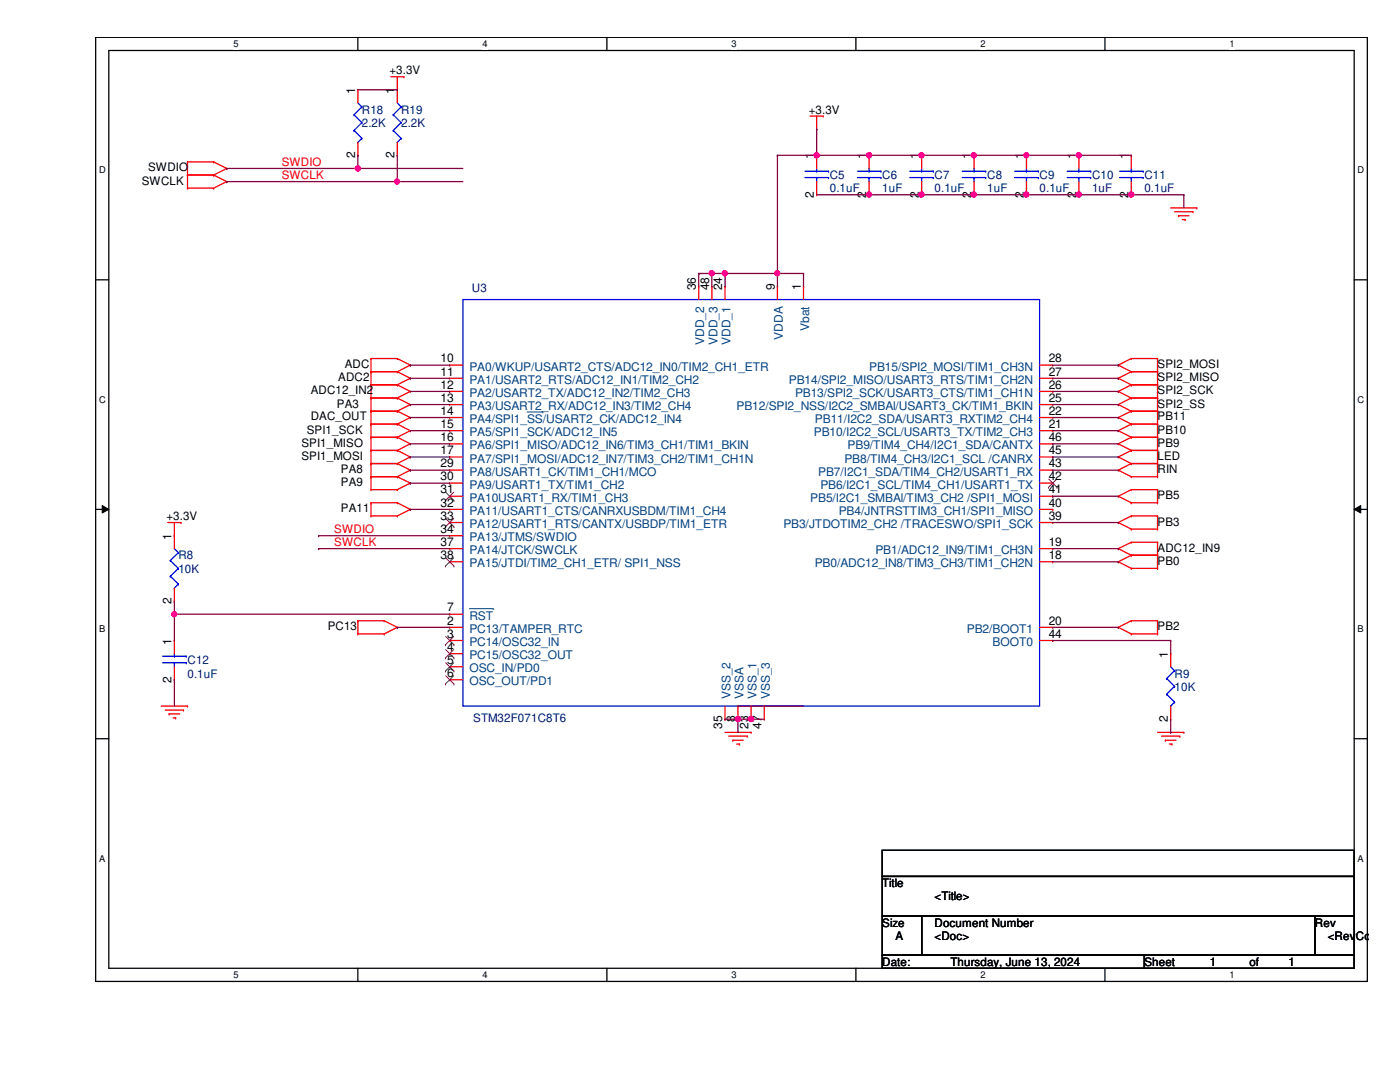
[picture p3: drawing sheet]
<svg xmlns="http://www.w3.org/2000/svg" width="279mm" height="216mm" viewBox="0 0 279 216" stroke-linecap="round" stroke-linejoin="round" font-family="sans-serif">
<path d="M19.1 7.5h253.8v188.3h-253.8zM21.7 10.1h248.6v183.1h-248.6z" fill="none" stroke="#000" stroke-width=".25"/>
<g fill="#fff">
<path d="M46.6 7.7h1v2.1h-1z"/>
<path d="M46.6 193.5h1v2.1h-1z"/>
</g>
<path d="M71.4 7.5v2.6M71.4 193.2v2.6" fill="none" stroke="#000" stroke-width=".25"/>
<g fill="#fff">
<path d="M96.3 7.7h1v2.1h-1z"/>
<path d="M96.3 193.5h1v2.1h-1z"/>
</g>
<path d="M121.1 7.5v2.6M121.1 193.2v2.6" fill="none" stroke="#000" stroke-width=".25"/>
<g fill="#fff">
<path d="M146 7.7h1v2.1h-1z"/>
<path d="M146 193.5h1v2.1h-1z"/>
</g>
<path d="M170.8 7.5v2.6M170.8 193.2v2.6" fill="none" stroke="#000" stroke-width=".25"/>
<g fill="#fff">
<path d="M195.7 7.7h1v2.1h-1z"/>
<path d="M195.7 193.5h1v2.1h-1z"/>
</g>
<path d="M220.5 7.5v2.6M220.5 193.2v2.6" fill="none" stroke="#000" stroke-width=".25"/>
<g fill="#fff">
<path d="M245.4 7.7h1v2.1h-1z"/>
<path d="M245.4 193.5h1v2.1h-1z"/>
<path d="M19.8 32.9h1.3v2.1h-1.3z"/>
<path d="M270.9 32.9h1.3v2.1h-1.3z"/>
<path d="M19.8 78.7h1.3v2.1h-1.3z"/>
<path d="M270.9 78.7h1.3v2.1h-1.3z"/>
</g>
<path d="M19.1 55.8h2.6M270.3 55.8h2.6" fill="none" stroke="#000" stroke-width=".25"/>
<g fill="#fff">
<path d="M19.8 124.5h1.2v2.1h-1.2z"/>
<path d="M270.9 124.5h1.3v2.1h-1.3z"/>
</g>
<path d="M19.1 101.6h2.6M270.3 101.6h2.6" fill="none" stroke="#000" stroke-width=".25"/>
<path d="M20.4 100.9l1.3 .7-1.3 .8zM270.3 101.6l1.3-.7v1.5z" fill="#000"/>
<path d="M20.4 100.9l1.3 .7-1.3 .8zM270.3 101.6l1.3-.7v1.5z" fill="none" stroke="#000" stroke-width=".2"/>
<g fill="#fff">
<path d="M19.8 170.3h1.2v2h-1.2z"/>
<path d="M270.9 170.3h1.3v2h-1.3z"/>
</g>
<path d="M19.1 147.4h2.6M270.3 147.4h2.6M176.1 169.7h94.2v5.2h-94.2zM176.1 174.9h94.2v7.9h-94.2zM176.1 182.8h7.8v7.8h-7.8zM176.1 190.6h52.3v2.6h-52.3zM183.9 182.8h78.5v7.8h-78.5zM228.4 190.6h41.9v2.6h-41.9zM262.4 182.8h7.9v7.8h-7.9z" fill="none" stroke="#000" stroke-width=".25"/>
<g fill="none" stroke="#f00" stroke-width=".25">
<path d="M71.4 17.9h.1M71.4 17.9v2.6M78 15.3h2.6M79.3 17.9h.1M79.3 15.3v5.2M80.6 15.3h.1M37.4 34.9h.1M37.4 32.3h.1M37.4 37.5h.1M37.4 34.9h5.2M37.4 32.3v5.2M37.4 32.3h5.2"/>
<path d="M37.4 37.5h5.2M42.6 34.9h.1M42.6 32.3h.1M42.6 37.5h.1M42.6 32.3l2.7 1.3M42.6 34.9l2.7 1.3M45.3 33.6h.1M45.3 36.2h.1M45.3 33.6l-2.7 1.3M45.3 36.2l-2.7 1.3M71.4 31h.1M71.4 28.4v2.6"/>
<path d="M79.3 31h.1M79.3 28.4v2.6M161.7 23.2h2.6M163 25.8h.1M163 31h.1M163 38.9h.1M163 23.2v2.6M163 31v2.6M163 36.2v2.7M164.3 23.2h.1M173.4 31h.1M173.4 38.9h.1"/>
<path d="M173.4 31v2.6M173.4 36.2v2.7M183.9 31h.1M183.9 38.9h.1M183.9 31v2.6M183.9 36.2v2.7M194.4 31h.1M194.4 38.9h.1M194.4 31v2.6M194.4 36.2v2.7M204.9 31h.1M204.9 38.9h.1"/>
<path d="M204.9 31v2.6M204.9 36.2v2.7M215.3 31h.1M215.3 38.9h.1M215.3 31v2.6M215.3 36.2v2.7M225.8 31h.1M225.8 38.9h.1M225.8 31v2.6M225.8 36.2v2.7M139.4 57.1h.1M139.4 57.1v2.7"/>
<path d="M142.1 57.1h.1M142.1 57.1v2.7M144.7 57.1h.1M144.7 57.1v2.7M155.2 57.1h.1M155.2 57.1v2.7M160.4 57.1h.1M160.4 57.1v2.7M233.6 41.5h5.2M234.4 42.2h3.7M235.2 43.1h.1M235.2 43.1h2.1"/>
<path d="M236 43.8h.5M236.5 43.8h.1M238.1 42.2h.1M238.8 41.5h.1M74 74.2h.1M74 71.5h.1M74 76.8h.1M74 79.4h.1M74 74.2h5.3M74 71.5v26.2M74 71.5h5.3M74 76.8h5.3"/>
<path d="M74 79.4h5.3M79.3 74.2h.1M79.3 71.5h.1M79.3 76.8h.1M79.3 79.4h.1M79.3 71.5l2.6 1.4M79.3 74.2l2.6 1.3M79.3 76.8l2.6 1.3M79.3 79.4l2.6 1.3M81.9 72.9h.1M81.9 75.5h.1M81.9 78.1h.1"/>
<path d="M81.9 72.9l-2.6 1.3M81.9 75.5l-2.6 1.3M81.9 78.1l-2.6 1.3M89.7 72.9h.1M89.7 75.5h.1M89.7 78.1h.1M89.7 72.9h2.7M89.7 75.5h2.7M89.7 78.1h2.7M207.5 72.9h2.6M207.5 75.5h2.6M207.5 78.1h2.6"/>
<path d="M210.1 78.1h.1M210.1 75.5h.1M210.1 72.9h.1M223.2 72.9h.1M223.2 75.5h.1M223.2 78.1h.1M223.2 72.9l2.6 1.3M223.2 75.5l2.6 1.3M223.2 78.1l2.6 1.3M225.8 71.5h.1M225.8 74.2h.1M225.8 76.8h.1"/>
<path d="M225.8 79.4h.1M225.8 74.2h5.2M225.8 71.5h5.2M225.8 71.5l-2.6 1.4M225.8 76.8h5.2M225.8 74.2l-2.6 1.3M225.8 79.4h5.2M225.8 76.8l-2.6 1.3M225.8 79.4l-2.6 1.3M231 71.5h.1M231 74.2h.1M231 76.8h.1"/>
<path d="M231 79.4h.1M231 71.5v23.6M74 82h.1M74 84.6h.1M74 87.2h.1M74 89.9h.1M74 92.5h.1M74 95.1h.1M74 97.7h.1M74 82h5.3M74 84.6h5.3M74 87.2h5.3"/>
<path d="M74 89.9h5.3M74 92.5h5.3M74 95.1h5.3M74 97.7h5.3M79.3 82h.1M79.3 84.6h.1M79.3 87.2h.1M79.3 89.9h.1M79.3 92.5h.1M79.3 95.1h.1M79.3 97.7h.1M79.3 82l2.6 1.3"/>
<path d="M79.3 84.6l2.6 1.3M79.3 87.2l2.6 1.4M79.3 89.9l2.6 1.3M79.3 92.5l2.6 1.3M79.3 95.1l2.6 1.3M81.9 80.7h.1M81.9 83.3h.1M81.9 85.9h.1M81.9 88.6h.1M81.9 91.2h.1M81.9 93.8h.1M81.9 96.4h.1"/>
<path d="M81.9 80.7l-2.6 1.3M81.9 83.3l-2.6 1.3M81.9 85.9l-2.6 1.3M81.9 88.6l-2.6 1.3M81.9 91.2l-2.6 1.3M81.9 93.8l-2.6 1.3M81.9 96.4l-2.6 1.3M89.7 80.7h.1M89.7 83.3h.1M89.7 85.9h.1M89.7 88.6h.1M89.7 91.2h.1"/>
<path d="M89.7 93.8h.1M89.7 96.4h.1M89.7 99h.1M89.7 80.7h2.7M89.7 83.3h2.7M89.7 85.9h2.7M89.7 88.6h2.7M89.7 91.2h2.7M89.7 93.8h2.7M89.7 96.4h2.7M89.7 99h2.7M207.5 80.7h2.6"/>
<path d="M207.5 83.3h2.6M207.5 85.9h2.6M207.5 88.6h2.6M207.5 91.2h2.6M207.5 93.8h2.6M207.5 96.4h2.6M207.5 99h2.6M210.1 85.9h.1M210.1 83.3h.1M210.1 80.7h.1M210.1 99h.1M210.1 96.4h.1"/>
<path d="M210.1 93.8h.1M210.1 91.2h.1M210.1 88.6h.1M223.2 80.7h.1M223.2 83.3h.1M223.2 85.9h.1M223.2 88.6h.1M223.2 91.2h.1M223.2 93.8h.1M223.2 99h.1M223.2 80.7l2.6 1.3M223.2 83.3l2.6 1.3"/>
<path d="M223.2 85.9l2.6 1.3M223.2 88.6l2.6 1.3M223.2 91.2l2.6 1.3M223.2 93.8l2.6 1.3M223.2 99l2.6 1.3M225.8 82h.1M225.8 84.6h.1M225.8 87.2h.1M225.8 89.9h.1M225.8 92.5h.1M225.8 95.1h.1M225.8 97.7h.1"/>
<path d="M225.8 82h5.2M225.8 84.6h5.2M225.8 82l-2.6 1.3M225.8 87.2h5.2M225.8 84.6l-2.6 1.3M225.8 89.9h5.2M225.8 87.2l-2.6 1.4M225.8 92.5h5.2M225.8 89.9l-2.6 1.3M225.8 92.5l-2.6 1.3M225.8 95.1h5.2M225.8 97.7l-2.6 1.3"/>
<path d="M225.8 97.7h5.2M231 82h.1M231 84.6h.1M231 87.2h.1M231 89.9h.1M231 92.5h.1M231 95.1h.1M231 97.7h.1M231 97.7v2.6M33.5 104.3h2.6M34.8 106.9h.1M34.8 120h.1"/>
<path d="M34.8 104.3v5.2M34.8 117.3v2.7M36.1 104.3h.1M74 103h.1M74 100.3h.1M74 100.3v2.7M74 100.3h5.3M74 103h5.3M79.3 103h.1M79.3 100.3h.1M79.3 100.3l2.6 1.3M81.9 101.6h.1"/>
<path d="M81.9 101.6l-2.6 1.4M89.7 101.6h.1M89.7 104.3h.1M89.7 106.9h.1M89.7 109.5h.1M89.7 112.1h.1M89.7 104.3h2.7M89.7 112.1h2.7M89.7 109.5h2.7M89.7 101.6h2.7M89.7 106.9h2.7M207.5 104.3h2.6"/>
<path d="M207.5 112.1h2.6M207.5 109.5h2.6M207.5 101.6h2.6M210.1 112.1h.1M210.1 109.5h.1M210.1 104.3h.1M210.1 101.6h.1M223.2 104.3h.1M223.2 109.5h.1M223.2 112.1h.1M223.2 104.3l2.6 1.3M223.2 109.5l2.6 1.3"/>
<path d="M223.2 112.1l2.6 1.3M225.8 100.3h.1M225.8 103h.1M225.8 105.6h.1M225.8 108.2h.1M225.8 110.8h.1M225.8 113.4h.1M225.8 100.3h5.2M225.8 103l-2.6 1.3M225.8 103h5.2M225.8 105.6h5.2M225.8 108.2l-2.6 1.3"/>
<path d="M225.8 108.2h5.2M225.8 110.8h5.2M225.8 110.8l-2.6 1.3M225.8 113.4h5.2M231 100.3h.1M231 103h.1M231 105.6h.1M231 108.2h.1M231 110.8h.1M231 113.4h.1M231 103v2.6M231 108.2v5.2"/>
<path d="M34.8 127.8h.1M34.8 135.6h.1M34.8 127.8v2.6M34.8 133.1v2.5M71.4 126.5h.1M71.4 123.9h.1M71.4 126.5h5.3M71.4 123.9v2.6M71.4 123.9h5.3M76.7 126.5h.1M76.7 123.9h.1M76.7 123.9l2.6 1.3"/>
<path d="M79.3 125.2h.1M79.3 125.2l-2.6 1.3M89.7 125.2h.1M89.7 127.8h.1M89.7 130.4h.1M89.7 133.1h.1M89.7 135.6h.1M89.7 122.6h.1M89.7 125.2h2.7M89.7 127.8h2.7M89.7 130.4h2.7M89.7 133.1h2.7"/>
<path d="M89.7 135.6h2.7M89.7 122.6h2.7M207.5 125.2h2.6M207.5 127.8h2.6M210.1 125.2h.1M210.1 127.8h.1M223.2 125.2h.1M223.2 125.2l2.6 1.3M225.8 123.9h.1M225.8 126.5h.1M225.8 126.5h5.2M225.8 123.9h5.2"/>
<path d="M225.8 123.9l-2.6 1.3M231 123.9h.1M231 126.5h.1M231 123.9v2.6M233.6 130.4h.1M233.6 130.4v2.7M32.2 140.9h5.2M33 141.7h3.6M33.7 142.5h.1M33.7 142.5h2.2M34.5 143.3h.6M35.1 143.3h.1"/>
<path d="M36.6 141.7h.1M37.4 140.9h.1M144.7 143.5h.1M144.7 146.1h5.2M144.7 140.9v2.6M145.5 146.9h3.6M146.3 147.7h.1M146.3 147.7h2M147 148.5h.6M147.3 143.5h.1M147.3 140.9v2.6M147.6 148.5h.1"/>
<path d="M149.1 146.9h.1M149.9 146.1h.1M149.9 143.5h.1M149.9 140.9v2.6M152.5 143.5h.1M152.5 140.9v2.6M231 146.1h5.3M231.8 146.9h3.7M232.6 147.7h.1M232.6 147.7h2.1M233.4 148.5h.5M233.6 143.5h.1"/>
<path d="M233.6 140.9v2.6M233.9 148.5h.1M235.5 146.9h.1M236.3 146.1h.1"/>
</g>
<g fill="none" stroke="#00f" stroke-width=".25">
<path d="M70.7 22.9h.1M70.7 26h.1M70.7 22.9l1.5 1.6M70.7 26l1.5 1.6M71.4 28.4h.1M71.4 20.5l.8 .8M72.2 21.3h.1M72.2 24.5h.1M72.2 27.6h.1M72.2 21.3l-1.5 1.6M72.2 24.5l-1.5 1.5M72.2 27.6l-.8 .8"/>
<path d="M78.5 22.9h.1M78.5 26h.1M78.5 22.9l1.6 1.6M78.5 26l1.6 1.6M79.3 28.4h.1M79.3 20.5l.8 .8M80.1 21.3h.1M80.1 24.5h.1M80.1 27.6h.1M80.1 21.3l-1.6 1.6M80.1 24.5l-1.6 1.5M80.1 27.6l-.8 .8"/>
<path d="M160.7 35.4h4.7M160.7 34.2h4.7M163 34.2h.1M163 35.4h.1M163 33.6v.6M163 35.4v.8M165.4 35.4h.1M165.4 34.2h.1M171.1 35.4h4.7M171.1 34.2h4.7M173.4 34.2h.1M173.4 35.4h.1"/>
<path d="M173.4 33.6v.6M173.4 35.4v.8M175.8 35.4h.1M175.8 34.2h.1M181.6 35.4h4.7M181.6 34.2h4.7M183.9 34.2h.1M183.9 35.4h.1M183.9 33.6v.6M183.9 35.4v.8M186.3 35.4h.1M186.3 34.2h.1"/>
<path d="M192 35.4h4.7M192 34.2h4.7M194.4 34.2h.1M194.4 35.4h.1M194.4 33.6v.6M194.4 35.4v.8M196.7 35.4h.1M196.7 34.2h.1M202.5 35.4h4.7M202.5 34.2h4.7M204.9 34.2h.1M204.9 35.4h.1"/>
<path d="M204.9 33.6v.6M204.9 35.4v.8M207.2 35.4h.1M207.2 34.2h.1M213 35.4h4.7M213 34.2h4.7M215.3 34.2h.1M215.3 35.4h.1M215.3 33.6v.6M215.3 35.4v.8M217.7 35.4h.1M217.7 34.2h.1"/>
<path d="M223.4 35.4h4.7M223.4 34.2h4.7M225.8 34.2h.1M225.8 35.4h.1M225.8 33.6v.6M225.8 35.4v.8M228.1 35.4h.1M228.1 34.2h.1M92.4 59.8h115.1v81.1h-115.1zM34 111.8h.1M34 115h.1M34 111.8l1.6 1.6"/>
<path d="M34 115l1.6 1.5M34.8 117.3h.1M34.8 109.5l.8 .8M35.6 110.3h.1M35.6 113.4h.1M35.6 116.5h.1M35.6 110.3l-1.6 1.5M35.6 113.4l-1.6 1.6M35.6 116.5l-.8 .8M32.4 132.2h4.8M32.4 130.9h4.8M34.8 130.9h.1"/>
<path d="M34.8 132.2h.1M34.8 130.4v.5M34.8 132.2v.9M37.2 132.2h.1M37.2 130.9h.1M232.8 135.4h.1M232.8 138.5h.1M232.8 135.4l1.6 1.5M232.8 138.5l1.6 1.6M233.6 133.1l.8 .7M234.4 133.8h.1M234.4 136.9h.1"/>
<path d="M234.4 133.8l-1.6 1.6M234.4 136.9l-1.6 1.6M233.6 140.9h.1M234.4 140.1h.1M234.4 140.1l-.8 .8"/>
</g>
<g fill="none" stroke="#804000" stroke-width=".2">
<path d="M88.9 99.9h.1M88.9 98.2l1.7 1.7M90.6 98.2l-1.7 1.7M90.6 99.9h.1M209.3 97.2h.1M209.3 95.6l1.6 1.6M210.9 95.6l-1.6 1.6M210.9 97.2h.1M88.9 105.1h.1M88.9 112.9h.1M88.9 103.5l1.7 1.6M88.9 111.3l1.7 1.6"/>
<path d="M90.6 103.5l-1.7 1.6M90.6 111.3l-1.7 1.6M90.6 105.1h.1M90.6 112.9h.1M88.9 128.7h.1M88.9 131.3h.1M88.9 133.9h.1M88.9 136.5h.1M88.9 127l1.7 1.7M88.9 129.6l1.7 1.7M88.9 132.2l1.7 1.7M88.9 134.8l1.7 1.7"/>
<path d="M90.6 127l-1.7 1.7M90.6 129.6l-1.7 1.7M90.6 132.2l-1.7 1.7M90.6 134.8l-1.7 1.7M90.6 128.7h.1M90.6 131.3h.1M90.6 133.9h.1M90.6 136.5h.1"/>
</g>
<path d="M105.2 82.2h3.1M108.3 82.2h.1M93.7 121.5h4.7M98.4 121.5h.1" fill="none" stroke="#004080" stroke-width=".2"/>
<path d="M163 25.8h.1M163 25.8v5.2" fill="none" stroke="#800040" stroke-width=".25"/>
<circle cx="163" cy="31" r=".51" fill="#f0f"/>
<circle cx="163" cy="31" r=".51" fill="none" stroke="#f0f" stroke-width=".25"/>
<path d="M155.2 31h.1M155.2 31v23.6M155.2 31h28.7M173.4 31h.1M183.9 31h.1" fill="none" stroke="#800040" stroke-width=".25"/>
<circle cx="173.4" cy="31" r=".51" fill="#f0f"/>
<circle cx="173.4" cy="31" r=".51" fill="none" stroke="#f0f" stroke-width=".25"/>
<circle cx="183.9" cy="31" r=".51" fill="#f0f"/>
<circle cx="183.9" cy="31" r=".51" fill="none" stroke="#f0f" stroke-width=".25"/>
<path d="M183.9 31h21M194.4 31h.1M204.9 31h.1" fill="none" stroke="#800040" stroke-width=".25"/>
<circle cx="194.4" cy="31" r=".51" fill="#f0f"/>
<circle cx="194.4" cy="31" r=".51" fill="none" stroke="#f0f" stroke-width=".25"/>
<path d="M204.9 31h10.4M215.3 31h.1" fill="none" stroke="#800040" stroke-width=".25"/>
<circle cx="204.8" cy="31" r=".5" fill="#f0f"/>
<circle cx="204.8" cy="31" r=".5" fill="none" stroke="#f0f" stroke-width=".25"/>
<circle cx="215.3" cy="31" r=".51" fill="#f0f"/>
<circle cx="215.3" cy="31" r=".51" fill="none" stroke="#f0f" stroke-width=".25"/>
<path d="M163 38.9h20.9M173.4 38.9h.1M183.9 38.9h.1M215.3 31h10.5M225.8 31h.1" fill="none" stroke="#800040" stroke-width=".25"/>
<circle cx="173.4" cy="38.8" r=".51" fill="#f0f"/>
<circle cx="173.4" cy="38.8" r=".51" fill="none" stroke="#f0f" stroke-width=".25"/>
<circle cx="183.9" cy="38.8" r=".51" fill="#f0f"/>
<circle cx="183.9" cy="38.8" r=".51" fill="none" stroke="#f0f" stroke-width=".25"/>
<path d="M183.9 38.9h21M194.4 38.9h.1M204.9 38.9h.1" fill="none" stroke="#800040" stroke-width=".25"/>
<circle cx="194.4" cy="38.8" r=".51" fill="#f0f"/>
<circle cx="194.4" cy="38.8" r=".51" fill="none" stroke="#f0f" stroke-width=".25"/>
<path d="M204.9 38.9h10.4M215.3 38.9h.1" fill="none" stroke="#800040" stroke-width=".25"/>
<circle cx="204.8" cy="38.8" r=".5" fill="#f0f"/>
<circle cx="204.8" cy="38.8" r=".5" fill="none" stroke="#f0f" stroke-width=".25"/>
<circle cx="215.3" cy="38.8" r=".51" fill="#f0f"/>
<circle cx="215.3" cy="38.8" r=".51" fill="none" stroke="#f0f" stroke-width=".25"/>
<path d="M215.3 38.9h21M225.8 38.9h.1" fill="none" stroke="#800040" stroke-width=".25"/>
<circle cx="225.8" cy="38.8" r=".51" fill="#f0f"/>
<circle cx="225.8" cy="38.8" r=".51" fill="none" stroke="#f0f" stroke-width=".25"/>
<path d="M236.3 38.9h.1M236.3 38.9v2.6M139.4 54.6h.1M139.4 54.6h5.3M139.4 54.6v2.5M142.1 54.6h.1M142.1 54.6v2.5" fill="none" stroke="#800040" stroke-width=".25"/>
<circle cx="142" cy="54.5" r=".51" fill="#f0f"/>
<circle cx="142" cy="54.5" r=".51" fill="none" stroke="#f0f" stroke-width=".25"/>
<path d="M144.7 54.6h.1M144.7 54.6v2.5M144.7 54.6h10.5" fill="none" stroke="#800040" stroke-width=".25"/>
<circle cx="155.1" cy="54.5" r=".51" fill="#f0f"/>
<circle cx="155.1" cy="54.5" r=".51" fill="none" stroke="#f0f" stroke-width=".25"/>
<circle cx="144.7" cy="54.5" r=".51" fill="#f0f"/>
<circle cx="144.7" cy="54.5" r=".51" fill="none" stroke="#f0f" stroke-width=".25"/>
<g fill="none" stroke="#800040" stroke-width=".25">
<path d="M155.2 54.6h.1M155.2 54.6v2.5M155.2 54.6h5.2M160.4 54.6h.1M160.4 54.6v2.5M81.9 72.9h.1M81.9 75.5h.1M81.9 72.9h7.8M81.9 75.5h7.8M81.9 78.1h7.8M89.7 78.1h.1M210.1 72.9h13.1"/>
<path d="M210.1 75.5h13.1M210.1 78.1h13.1M223.2 72.9h.1M223.2 75.5h.1M223.2 78.1h.1M81.9 80.7h.1M81.9 83.3h.1M81.9 85.9h.1M81.9 88.6h.1M81.9 91.2h.1M81.9 80.7h7.8M81.9 83.3h7.8"/>
<path d="M81.9 85.9h7.8M81.9 88.6h7.8M81.9 91.2h7.8M210.1 88.6h.1M210.1 91.2h.1M210.1 93.8h.1M210.1 99h.1M210.1 80.7h13.1M210.1 83.3h13.1M210.1 85.9h13.1M210.1 88.6h13.1M210.1 91.2h13.1"/>
<path d="M210.1 93.8h13.1M210.1 99h13.1M223.2 80.7h.1M223.2 83.3h.1M223.2 85.9h.1M34.8 120h.1M34.8 120v2.6M63.6 106.9h.1M63.6 109.5h.1M63.6 106.9h26.1M63.6 109.5h26.1M210.1 104.3h13.1"/>
<path d="M210.1 109.5h13.1M210.1 112.1h13.1M223.2 104.3h.1M223.2 109.5h.1M223.2 112.1h.1M34.8 122.6h.1M34.8 122.6h54.9"/>
</g>
<circle cx="34.8" cy="122.5" r=".5" fill="#f0f"/>
<circle cx="34.8" cy="122.5" r=".5" fill="none" stroke="#f0f" stroke-width=".25"/>
<g fill="none" stroke="#800040" stroke-width=".25">
<path d="M34.8 122.6h.1M34.8 135.6h.1M34.8 122.6v5.2M34.8 135.6v5.3M79.3 125.2h.1M79.3 125.2h10.4M210.1 127.8h.1M210.1 125.2h13.1M210.1 127.8h23.5M223.2 125.2h.1M233.6 127.8h.1M233.6 127.8v2.6"/>
<path d="M144.7 143.5h.1M144.7 143.5h5.2M147.3 140.9h.1M147.3 143.5h.1M147.3 140.9h13.1M147.3 143.5v2.6"/>
</g>
<circle cx="149.9" cy="143.5" r=".51" fill="#f0f"/>
<circle cx="149.9" cy="143.5" r=".51" fill="none" stroke="#f0f" stroke-width=".25"/>
<circle cx="147.3" cy="143.5" r=".51" fill="#f0f"/>
<circle cx="147.3" cy="143.5" r=".51" fill="none" stroke="#f0f" stroke-width=".25"/>
<g fill="none" stroke="#800040" stroke-width=".25">
<path d="M71.4 17.9h7.9M79.3 17.9h.1M45.3 33.6h.1M45.3 33.6h47.1M71.4 31h.1M71.4 33.6h.1M71.4 31v2.6M79.3 31h.1M79.3 31v5.2M149.9 143.5h.1M149.9 143.5h2.6M233.6 146.1h.1"/>
<path d="M233.6 143.5v2.6"/>
</g>
<circle cx="71.4" cy="33.6" r=".51" fill="#f0f"/>
<circle cx="71.4" cy="33.6" r=".51" fill="none" stroke="#f0f" stroke-width=".25"/>
<path d="M45.3 36.2h.1M45.3 36.2h47.1M79.3 36.2h.1" fill="none" stroke="#800040" stroke-width=".25"/>
<circle cx="79.3" cy="36.2" r=".5" fill="#f0f"/>
<circle cx="79.3" cy="36.2" r=".5" fill="none" stroke="#f0f" stroke-width=".25"/>
<path d="M81.9 93.8h.1M81.9 96.4h.1M81.9 93.8h7.8M81.9 96.4h7.8M81.9 101.6h.1M81.9 101.6h7.8" fill="none" stroke="#800040" stroke-width=".25"/>
<circle cx="163" cy="31" r=".51" fill="#f0f"/>
<circle cx="163" cy="31" r=".51" fill="none" stroke="#f0f" stroke-width=".25"/>
<circle cx="173.4" cy="31" r=".51" fill="#f0f"/>
<circle cx="173.4" cy="31" r=".51" fill="none" stroke="#f0f" stroke-width=".25"/>
<circle cx="183.9" cy="31" r=".51" fill="#f0f"/>
<circle cx="183.9" cy="31" r=".51" fill="none" stroke="#f0f" stroke-width=".25"/>
<circle cx="194.4" cy="31" r=".51" fill="#f0f"/>
<circle cx="194.4" cy="31" r=".51" fill="none" stroke="#f0f" stroke-width=".25"/>
<circle cx="204.8" cy="31" r=".5" fill="#f0f"/>
<circle cx="204.8" cy="31" r=".5" fill="none" stroke="#f0f" stroke-width=".25"/>
<circle cx="215.3" cy="31" r=".51" fill="#f0f"/>
<circle cx="215.3" cy="31" r=".51" fill="none" stroke="#f0f" stroke-width=".25"/>
<circle cx="173.4" cy="38.8" r=".51" fill="#f0f"/>
<circle cx="173.4" cy="38.8" r=".51" fill="none" stroke="#f0f" stroke-width=".25"/>
<circle cx="183.9" cy="38.8" r=".51" fill="#f0f"/>
<circle cx="183.9" cy="38.8" r=".51" fill="none" stroke="#f0f" stroke-width=".25"/>
<circle cx="194.4" cy="38.8" r=".51" fill="#f0f"/>
<circle cx="194.4" cy="38.8" r=".51" fill="none" stroke="#f0f" stroke-width=".25"/>
<circle cx="204.8" cy="38.8" r=".5" fill="#f0f"/>
<circle cx="204.8" cy="38.8" r=".5" fill="none" stroke="#f0f" stroke-width=".25"/>
<circle cx="215.3" cy="38.8" r=".51" fill="#f0f"/>
<circle cx="215.3" cy="38.8" r=".51" fill="none" stroke="#f0f" stroke-width=".25"/>
<circle cx="225.8" cy="38.8" r=".51" fill="#f0f"/>
<circle cx="225.8" cy="38.8" r=".51" fill="none" stroke="#f0f" stroke-width=".25"/>
<circle cx="142" cy="54.5" r=".51" fill="#f0f"/>
<circle cx="142" cy="54.5" r=".51" fill="none" stroke="#f0f" stroke-width=".25"/>
<circle cx="155.1" cy="54.5" r=".51" fill="#f0f"/>
<circle cx="155.1" cy="54.5" r=".51" fill="none" stroke="#f0f" stroke-width=".25"/>
<circle cx="144.7" cy="54.5" r=".51" fill="#f0f"/>
<circle cx="144.7" cy="54.5" r=".51" fill="none" stroke="#f0f" stroke-width=".25"/>
<circle cx="34.8" cy="122.5" r=".5" fill="#f0f"/>
<circle cx="34.8" cy="122.5" r=".5" fill="none" stroke="#f0f" stroke-width=".25"/>
<circle cx="149.9" cy="143.5" r=".51" fill="#f0f"/>
<circle cx="149.9" cy="143.5" r=".51" fill="none" stroke="#f0f" stroke-width=".25"/>
<circle cx="147.3" cy="143.5" r=".51" fill="#f0f"/>
<circle cx="147.3" cy="143.5" r=".51" fill="none" stroke="#f0f" stroke-width=".25"/>
<circle cx="71.4" cy="33.6" r=".51" fill="#f0f"/>
<circle cx="71.4" cy="33.6" r=".51" fill="none" stroke="#f0f" stroke-width=".25"/>
<circle cx="79.3" cy="36.2" r=".5" fill="#f0f"/>
<circle cx="79.3" cy="36.2" r=".5" fill="none" stroke="#f0f" stroke-width=".25"/>
<g font-size="2.4">
<text x="70.9" y="18.7" transform="rotate(-90 70.9 18.7)">1</text>
<text x="78.7" y="18.7" transform="rotate(-90 78.7 18.7)">1</text>
<text x="70.9" y="31.6" transform="rotate(-90 70.9 31.6)">2</text>
<text x="78.7" y="31.6" transform="rotate(-90 78.7 31.6)">2</text>
<text x="162.4" y="31.8" transform="rotate(-90 162.4 31.8)">1</text>
<text x="172.9" y="31.8" transform="rotate(-90 172.9 31.8)">1</text>
<text x="183.4" y="31.8" transform="rotate(-90 183.4 31.8)">1</text>
<text x="193.8" y="31.8" transform="rotate(-90 193.8 31.8)">1</text>
<text x="204.3" y="31.8" transform="rotate(-90 204.3 31.8)">1</text>
<text x="214.8" y="31.8" transform="rotate(-90 214.8 31.8)">1</text>
<text x="225.2" y="31.8" transform="rotate(-90 225.2 31.8)">1</text>
<text x="162.4" y="39.4" transform="rotate(-90 162.4 39.4)">2</text>
<text x="172.9" y="39.4" transform="rotate(-90 172.9 39.4)">2</text>
<text x="183.4" y="39.4" transform="rotate(-90 183.4 39.4)">2</text>
<text x="193.8" y="39.4" transform="rotate(-90 193.8 39.4)">2</text>
<text x="204.3" y="39.4" transform="rotate(-90 204.3 39.4)">2</text>
<text x="214.8" y="39.4" transform="rotate(-90 214.8 39.4)">2</text>
<text x="225.2" y="39.4" transform="rotate(-90 225.2 39.4)">2</text>
<text x="138.9" y="58" transform="rotate(-90 138.9 58)">36</text>
<text x="141.5" y="58" transform="rotate(-90 141.5 58)">48</text>
<text x="144.1" y="58" transform="rotate(-90 144.1 58)">24</text>
<text x="154.6" y="58" transform="rotate(-90 154.6 58)">9</text>
<text x="159.8" y="58" transform="rotate(-90 159.8 58)">1</text>
<text x="87.9" y="72.3">10</text>
<text x="87.9" y="74.9">11</text>
<text x="87.9" y="77.6">12</text>
<text x="209.3" y="77.6">26</text>
<text x="209.3" y="74.9">27</text>
<text x="209.3" y="72.3">28</text>
<text x="87.9" y="80.2">13</text>
<text x="87.9" y="82.8">14</text>
<text x="209.3" y="82.8">22</text>
<text x="209.3" y="80.2">25</text>
<text x="87.9" y="85.4">15</text>
<text x="87.9" y="88">16</text>
<text x="209.3" y="85.4">21</text>
<text x="209.3" y="88">46</text>
<text x="87.9" y="90.6">17</text>
<text x="87.9" y="93.3">29</text>
<text x="87.9" y="95.8">30</text>
<text x="209.3" y="95.8">42</text>
<text x="209.3" y="93.3">43</text>
<text x="209.3" y="90.6">45</text>
<text x="87.9" y="98.5">31</text>
<text x="87.9" y="101.1">32</text>
<text x="209.3" y="101.1">40</text>
<text x="209.3" y="98.5">41</text>
<text x="34.2" y="107.7" transform="rotate(-90 34.2 107.7)">1</text>
<text x="87.9" y="103.7">33</text>
<text x="87.9" y="106.3">34</text>
<text x="209.3" y="103.7">39</text>
<text x="87.9" y="108.9">37</text>
<text x="87.9" y="111.5">38</text>
<text x="209.3" y="111.5">18</text>
<text x="209.3" y="108.9">19</text>
<text x="34.2" y="120.5" transform="rotate(-90 34.2 120.5)">2</text>
<text x="89.2" y="124.6">2</text>
<text x="89.2" y="122">7</text>
<text x="209.3" y="124.6">20</text>
<text x="34.2" y="128.6" transform="rotate(-90 34.2 128.6)">1</text>
<text x="89.2" y="127.3">3</text>
<text x="89.2" y="129.9">4</text>
<text x="209.3" y="127.3">44</text>
<text x="233.1" y="131.2" transform="rotate(-90 233.1 131.2)">1</text>
<text x="34.2" y="136.2" transform="rotate(-90 34.2 136.2)">2</text>
<text x="89.2" y="132.5">5</text>
<text x="89.2" y="135.1">6</text>
<text x="144.1" y="145.4" transform="rotate(-90 144.1 145.4)">35</text>
<text x="146.7" y="144.1" transform="rotate(-90 146.7 144.1)">8</text>
<text x="149.4" y="145.4" transform="rotate(-90 149.4 145.4)">23</text>
<text x="152" y="145.4" transform="rotate(-90 152 145.4)">47</text>
<text x="233.1" y="144.1" transform="rotate(-90 233.1 144.1)">2</text>
</g>
<g font-size="2.4" fill="#004080">
<text x="140.5" y="68.9" transform="rotate(-90 140.5 68.9)">VDD_2</text>
<text x="143.2" y="68.9" transform="rotate(-90 143.2 68.9)">VDD_3</text>
<text x="145.8" y="68.9" transform="rotate(-90 145.8 68.9)">VDD_1</text>
<text x="156.3" y="67.8" transform="rotate(-90 156.3 67.8)">VDDA</text>
<text x="161.5" y="66.1" transform="rotate(-90 161.5 66.1)">Vbat</text>
<text x="93.7" y="74">PA0/WKUP/USART2_CTS/ADC12_IN0/TIM2_CH1_ETR</text>
<text x="93.7" y="76.6">PA1/USART2_RTS/ADC12_IN1/TIM2_CH2</text>
<text x="157.4" y="76.6">PB14/SPI2_MISO/USART3_RTS/TIM1_CH2N</text>
<text x="173.5" y="74">PB15/SPI2_MOSI/TIM1_CH3N</text>
<text x="93.7" y="79.2">PA2/USART2_TX/ADC12_IN2/TIM2_CH3</text>
<text x="93.7" y="81.8">PA3/USART2_RX/ADC12_IN3/TIM2_CH4</text>
<text x="147" y="81.8">PB12/SPI2_NSS/I2C2_SMBAl/USART3_CK/TIM1_BKIN</text>
<text x="158.7" y="79.2">PB13/SPI2_SCK/USART3_CTS/TIM1_CH1N</text>
<text x="93.7" y="84.4">PA4/SPI1_SS/USART2_CK/ADC12_IN4</text>
<text x="93.7" y="87">PA5/SPI1_SCK/ADC12_IN5</text>
<text x="93.7" y="89.7">PA6/SPI1_MISO/ADC12_IN6/TIM3_CH1/TIM1_BKIN</text>
<text x="162.4" y="87">PB10/I2C2_SCL/USART3_TX/TIM2_CH3</text>
<text x="162.6" y="84.4">PB11/I2C2_SDA/USART3_RXTIM2_CH4</text>
<text x="169.2" y="89.7">PB9/TIM4_CH4/I2C1_SDA/CANTX</text>
<text x="93.7" y="92.3">PA7/SPI1_MOSI/ADC12_IN7/TIM3_CH2/TIM1_CH1N</text>
<text x="93.7" y="94.9">PA8/USART1_CK/TIM1_CH1/MCO</text>
<text x="163.3" y="94.9">PB7/I2C1_SDA/TIM4_CH2/USART1_RX</text>
<text x="168.5" y="92.3">PB8/TIM4_CH3/I2C1_SCL /CANRX</text>
<text x="93.7" y="97.5">PA9/USART1_TX/TIM1_CH2</text>
<text x="93.7" y="100.1">PA10USART1_RX/TIM1_CH3</text>
<text x="161.7" y="100.1">PB5/I2C1_SMBAl/TIM3_CH2 /SPI1_MOSI</text>
<text x="163.7" y="97.5">PB6/I2C1_SCL/TIM4_CH1/USART1_TX</text>
<text x="93.7" y="102.7">PA11/USART1_CTS/CANRXUSBDM/TIM1_CH4</text>
<text x="93.7" y="105.4">PA12/USART1_RTS/CANTX/USBDP/TIM1_ETR</text>
<text x="93.7" y="108">PA13/JTMS/SWDIO</text>
<text x="156.3" y="105.4">PB3/JTDOTIM2_CH2 /TRACESWO/SPI1_SCK</text>
<text x="167.4" y="102.7">PB4/JNTRSTTIM3_CH1/SPI1_MISO</text>
<text x="93.7" y="110.6">PA14/JTCK/SWCLK</text>
<text x="93.7" y="113.2">PA15/JTDI/TIM2_CH1_ETR/ SPI1_NSS</text>
<text x="162.6" y="113.2">PB0/ADC12_IN8/TIM3_CH3/TIM1_CH2N</text>
<text x="174.7" y="110.6">PB1/ADC12_IN9/TIM1_CH3N</text>
<text x="93.7" y="123.7">RST</text>
<text x="93.7" y="126.3">PC13/TAMPER_RTC</text>
<text x="93.7" y="128.9">PC14/OSC32_IN</text>
<text x="93.7" y="131.5">PC15/OSC32_OUT</text>
<text x="193" y="126.3">PB2/BOOT1</text>
<text x="198.1" y="128.9">BOOT0</text>
<text x="93.7" y="134.2">OSC_IN/PD0</text>
<text x="93.7" y="136.7">OSC_OUT/PD1</text>
<text x="145.8" y="139.6" transform="rotate(-90 145.8 139.6)">VSS_2</text>
<text x="148.4" y="139.6" transform="rotate(-90 148.4 139.6)">VSSA</text>
<text x="151" y="139.6" transform="rotate(-90 151 139.6)">VSS_1</text>
<text x="153.6" y="139.6" transform="rotate(-90 153.6 139.6)">VSS_3</text>
</g>
<g font-size="2.3">
<text x="77.7" y="14.9">+3.3V</text>
<text x="161.4" y="22.7">+3.3V</text>
<text x="29.5" y="34.2">SWDIO</text>
<text x="28.3" y="36.8">SWCLK</text>
<text x="67.5" y="76.1">ADC2</text>
<text x="68.8" y="73.4">ADC</text>
<text x="231" y="73.4">SPI2_MOSI</text>
<text x="231" y="76.1">SPI2_MISO</text>
<text x="62" y="78.7">ADC12_IN2</text>
<text x="62" y="83.9">DAC_OUT</text>
<text x="67.2" y="81.3">PA3</text>
<text x="231" y="78.7">SPI2_SCK</text>
<text x="231" y="81.3">SPI2_SS</text>
<text x="231" y="83.9">PB11</text>
<text x="60.2" y="89.2">SPI1_MISO</text>
<text x="61.2" y="86.5">SPI1_SCK</text>
<text x="231" y="86.5">PB10</text>
<text x="231" y="89.2">PB9</text>
<text x="60.2" y="91.8">SPI1_MOSI</text>
<text x="68" y="94.4">PA8</text>
<text x="231" y="91.8">LED</text>
<text x="231" y="94.4">RIN</text>
<text x="68" y="97">PA9</text>
<text x="231" y="99.6">PB5</text>
<text x="33.2" y="103.8">+3.3V</text>
<text x="68" y="102.2">PA11</text>
<text x="231" y="104.9">PB3</text>
<text x="231" y="110.1">ADC12_IN9</text>
<text x="231" y="112.7">PB0</text>
<text x="65.4" y="125.8">PC13</text>
<text x="231" y="125.8">PB2</text>
<text x="176.1" y="177">Title</text>
<text x="186.5" y="179.7">&lt;Title&gt;</text>
<text x="176.1" y="184.9">Size</text>
<text x="186.5" y="184.9">Document Number</text>
<text x="262.4" y="184.9">Rev</text>
<text x="178.7" y="187.5">A</text>
<text x="186.5" y="187.5">&lt;Doc&gt;</text>
<text x="265" y="187.5">&lt;RevCo</text>
<text x="176.1" y="192.7">Date:</text>
<text x="189.7" y="192.7">Thursday, June 13, 2024</text>
<text x="228.4" y="192.7">Sheet</text>
<text x="241.5" y="192.7">1</text>
<text x="249.3" y="192.7">of</text>
<text x="257.2" y="192.7">1</text>
</g>
<g font-size="2.3" fill="#000080">
<text x="72.2" y="22.7">R18</text>
<text x="80.1" y="22.7">R19</text>
<text x="72.2" y="25.3">2.2K</text>
<text x="80.1" y="25.3">2.2K</text>
<text x="165.6" y="35.8">C5</text>
<text x="176.1" y="35.8">C6</text>
<text x="186.5" y="35.8">C7</text>
<text x="197" y="35.8">C8</text>
<text x="207.5" y="35.8">C9</text>
<text x="217.9" y="35.8">C10</text>
<text x="228.4" y="35.8">C11</text>
<text x="165.6" y="38.4">0.1uF</text>
<text x="176.1" y="38.4">1uF</text>
<text x="186.5" y="38.4">0.1uF</text>
<text x="197" y="38.4">1uF</text>
<text x="207.5" y="38.4">0.1uF</text>
<text x="217.9" y="38.4">1uF</text>
<text x="228.4" y="38.4">0.1uF</text>
<text x="94.2" y="58.3">U3</text>
<text x="35.6" y="111.6">R8</text>
<text x="35.6" y="114.3">10K</text>
<text x="37.4" y="132.6">C12</text>
<text x="37.4" y="135.2">0.1uF</text>
<text x="234.4" y="135.2">R9</text>
<text x="234.4" y="137.8">10K</text>
<text x="94.4" y="144.1">STM32F071C8T6</text>
</g>
<g font-size="2.3" fill="#f00">
<text x="56.2" y="33.1">SWDIO</text>
<text x="56.2" y="35.7">SWCLK</text>
<text x="66.7" y="106.4">SWDIO</text>
<text x="66.7" y="109">SWCLK</text>
</g>
<g font-size="1.9">
<text x="46.6" y="9.4">5</text>
<text x="96.3" y="9.4">4</text>
<text x="146" y="9.4">3</text>
<text x="195.7" y="9.4">2</text>
<text x="245.4" y="9.4">1</text>
<text x="19.8" y="34.6">D</text>
<text x="270.9" y="34.6">D</text>
<text x="19.8" y="80.3">C</text>
<text x="270.9" y="80.3">C</text>
<text x="19.8" y="126.2">B</text>
<text x="270.9" y="126.2">B</text>
<text x="19.8" y="171.9">A</text>
<text x="270.9" y="171.9">A</text>
<text x="46.6" y="195.2">5</text>
<text x="96.3" y="195.2">4</text>
<text x="146" y="195.2">3</text>
<text x="195.7" y="195.2">2</text>
<text x="245.4" y="195.2">1</text>
</g>
</svg>
